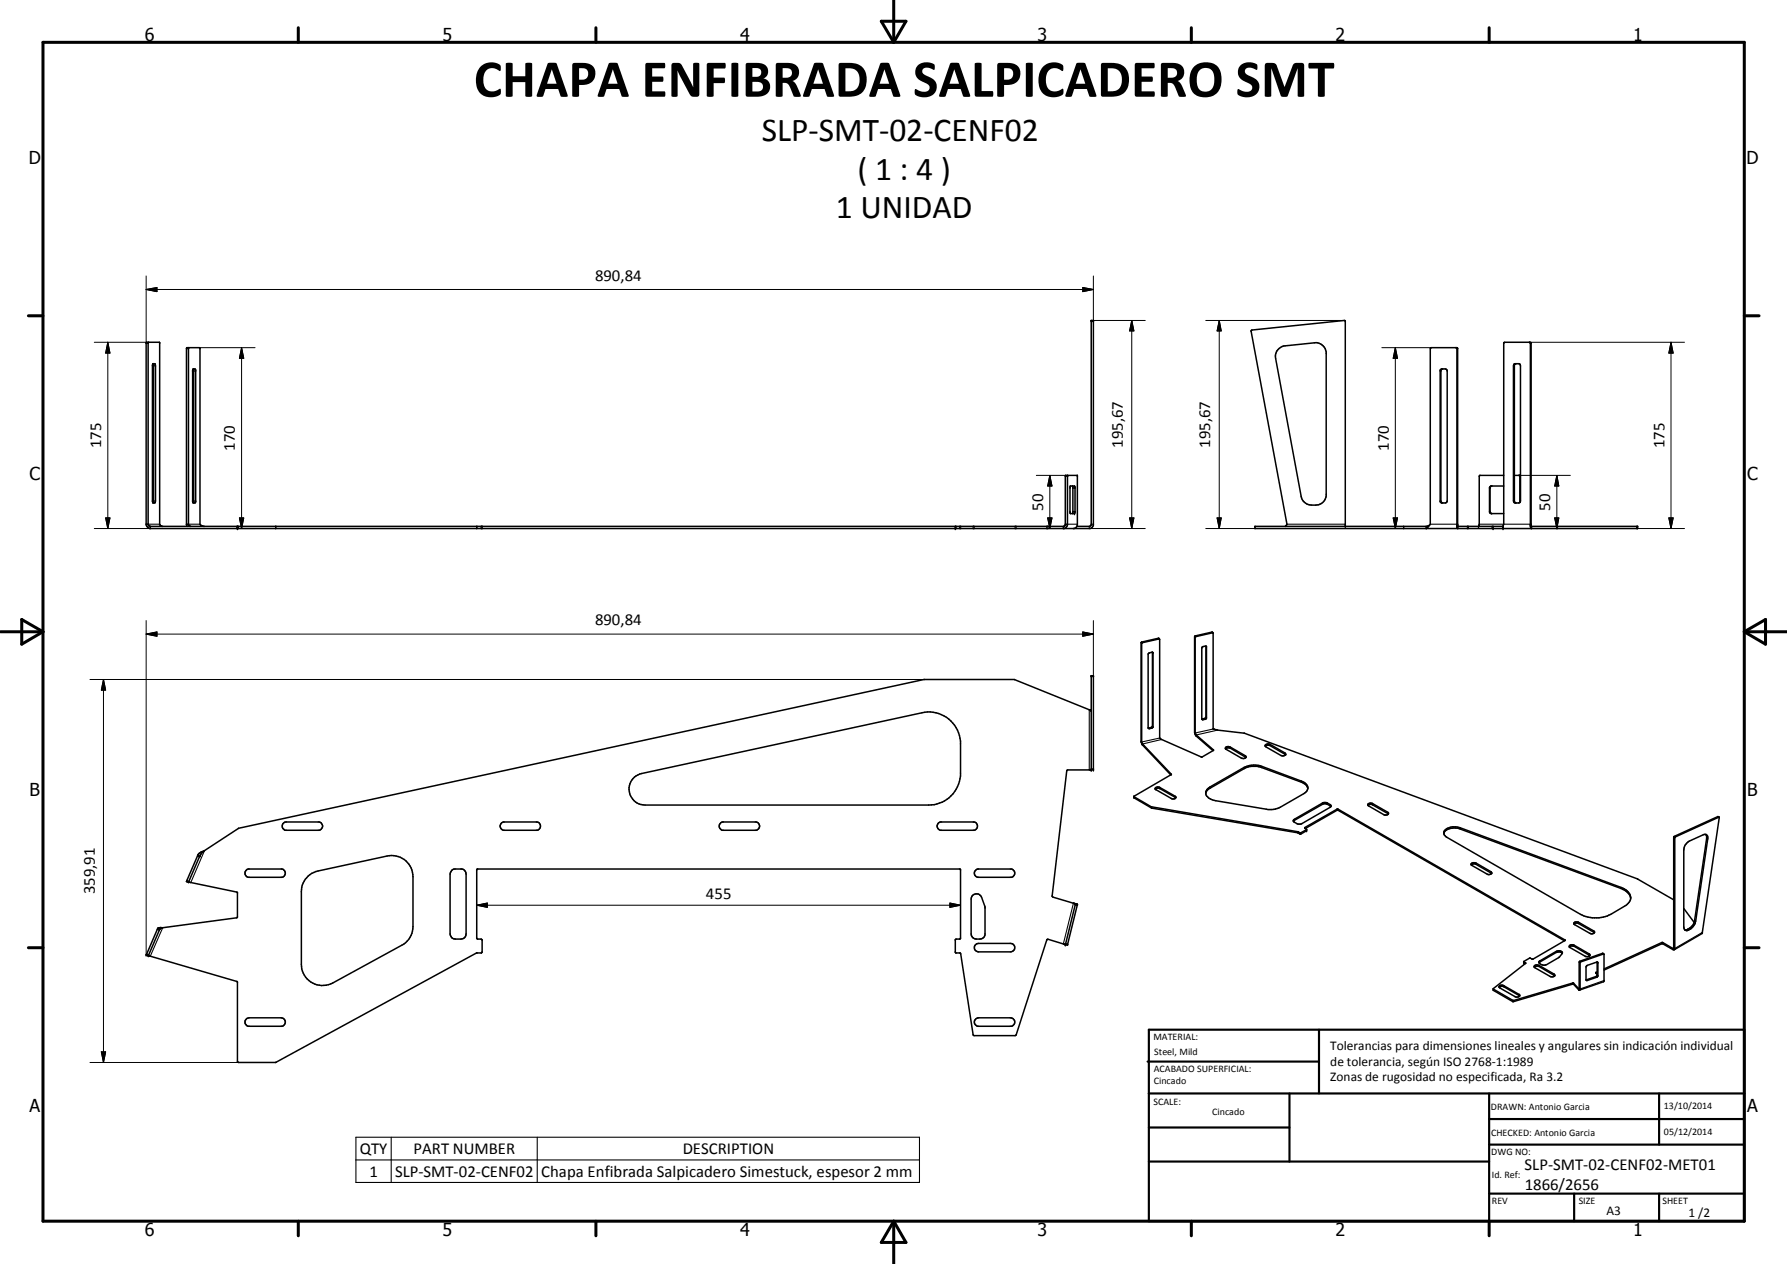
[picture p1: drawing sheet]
<svg xmlns="http://www.w3.org/2000/svg" width="420mm" height="297mm" viewBox="0 0 420 297" stroke-linecap="round" stroke-linejoin="round" font-family="sans-serif">
<g fill="none" stroke="#000" stroke-width=".35">
<path d="M35 80.4l-.2 .2v42.6M36 85.5h.4l.2 .5v31.7l-.2 .5h-.4l-.2-.3v-32.1zM36 85.5l.1 .3v32.1l-.1 .3M44.4 81.7l-.1 41.6 .4 .4M45.4 86.7l-.1 .3v30.9l.1 .3M45.4 86.7l.1 .2v31.1l-.1 .2M45.4 86.7h.5M45.9 86.7v.1M45.9 86.8l.1 31.2-.2 .2h-.4M300.5 82.1l1.2-.8 7.4-.7a2.51 2.51 0 0 1 2.7 2.1v33.9a2.71 2.71 0 0 1-3.4 2.1 2.53 2.53 0 0 1-2.5-2l-6-32.5 .1-1.1zM338.8 86.8l1-.1 .4 .2 .1 .3v30.5l-.1 .3-.4 .2h-.8l-.4-.3v-30.9zM339.2 86.7l-.4 .3v30.9l.4 .3"/>
<path d="M342.4 81.7l.1 .2v42l.3 .3-.1-42.3-.1-.2h-6.1l-.2 .3v41.2l-.9 1M355.9 85.6l.2-.1h1.1l.3 .5v31.7l-.2 .4-.3 .1-1-.1-.2-.4zM356.4 85.5l-.3 .3v32.1l.4 .3M359.6 80.4l.2 .3v42.5M250.5 111.8v11.6l-.4 .3h-214.8l-.5-.5M250.5 111.7h2.8v11.7l-.2 .5-.6 .3M250.5 111.7v.1M251 111.7v11.7l-.3 .5-.5 .3M251.7 114.2h.9l.2 .4v5.8l-.2 .3h-.9l-.1-.3zM252.2 114.2v6.5M350.7 114.2l-.4 .4v5.8l.4 .3M353.6 114.2h-3l-.4 .4 .1 5.9 .3 .2h3"/>
<path d="M353.6 111.7h-5.7l-.1 .2v11.4l-.2 .4M356.1 111.7h1.2l.2 .2v6M357.2 111.7l.2 .2v6.2M34.4 123.2l.3 .7 .5 .3h221.1l.4-.2 .4-.6v-48.1h-.5v48.1l-.4 .3h-3M34.4 123.2v-42.6l.1-.2h3v42.8l.3 .4 .3 .1M34.4 123.2h.4M35.3 123.7v.5M43.8 123.2h.5M44 123.7l-.2-.4 .1-41.6h3l.1 .2v41.3l.4 .4 .5 .1M55.8 123.7v.5M113.4 123.7v.5M224.6 123.7v.5"/>
<path d="M250 123.8v.4M250.5 123.2h.5M302.2 123.7l.4-.5-8.4-45.4 .2-.2 21.6-2.3 .3 .1v48.3M335.3 123.7v.5M336.1 123.4l-.6 .3h-40.4v.5h90v-.5h-25M342.5 123.2h.2M342.7 123.7h10.7v.5M359.8 123.2h.2M359.8 123.2l.2 1M360.1 123.7l-.1-43.1-.3-.2h-5.9l-.2 .2v42.6l-.2 .5M360.1 123.7v.5M270 153.6l.8-.3 .3 .1v17.5l-.8 .3-.4-.1z"/>
<path d="M271 153.3v17.4l-1.1 .4M272.6 150.2l-.2-.2-4.1 1v23.3l.3 .8M272.6 150.2l-4.2 1v23.3l.2 .3M272.6 150.2l.1 23.2M282.6 152.1l.8-.3 .3 .1v16.9l-.9 .4-.2-.3zM283.5 151.8v16.8l-.9 .4M285.2 148.8l-.3-.3-3.9 .9-.1 .2v22.5M256.1 166.8l-17.6-7.1h-21.3l-161.1 34.9-8 5.3M256.1 166.8l.5 .1M256.1 166.8l.5 .3M268.3 174.2l.1 .2M268.6 174.8l6.8 7.2"/>
<path d="M268.6 175.1l6.7 7M268.6 174.8v.3M272.7 173.4v.1M280.9 172.1l.4 .9M280.9 172.1l.1 .2M281 172.3v-22.5l.2-.2 3.9-.9 .1 22.6 7.4 1 92.4 34.2 8.5 5M281 172.3l.3 .4M281.3 172.7l4 3.6-2.8 1.6-9.5-4.2-.3-.3M281.3 173l3.9 3.4M281.3 172.7v.3M285.2 171.2l.3 .2M288.2 175.7l.5-.3 .6 .2 3.5 2 .2 .3-.3 .3h-.7l-3.7-2.1-.2-.2z"/>
<path d="M288.2 176l.5-.3 .6 .1 3.6 2.2M297.5 175.1l.6-.3 .5 .1 3.7 2.3a.79 .79 0 0 1-1.1 .3l-3.6-2zM297.5 175.3l.6-.2h.3l3.9 2.3M48.1 199.9l-.7 .5-.5 .9-2.5 6M48.1 199.9l-1.2 .5-.3 .5M66.5 193.6l.6-.4h8a1 1 0 0 1 .8 .9 1 1 0 0 1-.8 1h-8a1.03 1.03 0 0 1-.6-1.5zM117.9 193.4l.5-.2h7.9a1 1 0 0 1 .8 .9 1 1 0 0 1-.8 1l-8.2-.1a1 1 0 0 1-.2-1.6zM148.8 183a3.7 3.7 0 0 1 2.1-1.2l65.8-14.3a7.5 7.5 0 0 1 9.1 6.7v8.2a7.5 7.5 0 0 1-7.5 6.8h-66.6a3.8 3.8 0 0 1-3.5-2.2 3.8 3.8 0 0 1 .6-4zM169.4 193.4l.4-.2h8a1 1 0 0 1 .8 .9 1 1 0 0 1-.8 1h-8a1.01 1.01 0 0 1-.4-1.7zM220.7 193.4l.4-.2h8a1 1 0 0 1 .7 .9 1 1 0 0 1-.7 1l-8.2-.1a1 1 0 0 1-.2-1.6zM256.6 180.9v-22.1h.5v22.1h-6l-.3 .2-3.4 29.4 .2 .3 4.8 1.5M266.6 187.1v.4"/>
<path d="M266.6 187.5h.1M266.6 187.2h.1M266.6 187.1h.1M266.6 187.5l4.2 2.4 34.3 5.8 .5 .3 1.6-.8v-.3M266.6 187.2l4.1 2.4 34.5 5.9 .5 .2 1.5-.7M271.6 185.5l.8-.3 4 2.3M271.7 185.1l.9-.1 3.7 2.1 .1 .4-.4 .2h-.5l-3.8-2.2zM275.4 182h.1M275.4 182l-8.8 5.1M283.9 185.4l8.6-5.1a5.5 5.5 0 0 1 4.2-.2l9.3 3.5a1.62 1.62 0 0 1 1.2 2.3l-.7 .6-5.5 3.2-1.5 .5h-1.4l-12.2-2a2.25 2.25 0 0 1-2.4-2.1zM306.9 194.7l7.5-4.3h.2l53.3 30.7M307.2 194.9h.1"/>
<path d="M307.2 194.9l-.4-.3v-.1l7.7-4.4 53.5 30.8M307.2 194.9v.1M307.5 185.3l-.3-.7-.8-.6-9.7-3.6a5.2 5.2 0 0 0-3.9 .1l-8.6 4.9-.6 .6-.1 .5M312.9 189.5l-.1-.4-.9-.5h-.8l-6.8 3.9-.2 .5M312.9 189.5l-.2-.1a1.63 1.63 0 0 0-1.8-.4l-6.8 4M312.9 189.5l-7 4.1h-.8l-1-.6M321.6 189l.4-.2h.6l3.7 2.1a.45 .45 0 0 1 0 .6 .45 .45 0 0 1-.6 0l-3.9-2.1zM321.6 189.3l.4-.3 .6 .1 3.8 2.2M339.5 195.9a2.8 2.8 0 0 1 3.2-1.3l38.4 14.2a3.3 3.3 0 0 1 2.3 2.3M339.7 195.1a3.5 3.5 0 0 1 3.6-.6l37.8 14a2.53 2.53 0 0 1 2.1 3.2l-.9 1.1-3.6 2.1a7.8 7.8 0 0 1-7.1 0l-31.8-18.5a.87 .87 0 0 1-.1-1.3zM396.6 198.2l.6-.5 3.5-1.6h.4l.4 .4v.6l-2.8 19.4a2.77 2.77 0 0 1-2.2 2.2l-.4-.3-.2-.6v-18l.2-.9zM401.1 196.1l.2 .9-2.9 19.3a2.61 2.61 0 0 1-2.3 2.2"/>
<path d="M404.1 192l-10.3 4.8v26.2l-.2 .2M404.1 192h.1M404.2 192l-.3-.1-10.3 4.7-.1 .2v26.1l-2.8-1.4-13.6 6.2M404.2 192l-3.9 27.3-6.7 3.9M37.1 218.2l-2.7 6.2 .4 .2M37.1 218.2l.4 .2M37.5 218.4l-2.7 6.2M38.3 218h-.6l-.6 .2M38.3 218l-.8 .4M44.3 207.3v.1M44.4 207.3h-.1M44.4 207.3l11.3 2.4 .1 5.9-17.5 2.4"/>
<path d="M46.5 201l-2.6 6-.1 .2 .5 .2M46.5 201h.1M46.6 200.9l-.1 .1M46.6 200.9l.4 .3M57.8 204.6l.6-.4h7.9a1 1 0 0 1 .8 1 1 1 0 0 1-.8 1h-7.9a.98 .98 0 0 1-.6-1.6zM72.5 205.9l.8-.7 1-.4 16.7-3.6a5 5 0 0 1 6.1 4.8v11.8a5 5 0 0 1-2.6 4.3l-16.3 8.9a5 5 0 0 1-7.3-4.4v-17.1a5 5 0 0 1 1.6-3.6zM106.2 204.6l.6-.4h1.8l.7 .4 .2 .4 .1 14.5a1.16 1.16 0 0 1-1.2 1.2l-1.8-.1-.4-.3-.4-.8v-14.1zM228.6 210.5a1.3 1.3 0 0 1 2.2 .4l.8 2.3v6.5a1.86 1.86 0 0 1-2.9 .6l-.4-.8v-8.2zM229.3 204.6l.6-.4h7.9a1 1 0 0 1 .8 1 1 1 0 0 1-.8 1h-7.9a.98 .98 0 0 1-.6-1.6zM252.4 212.3h.4M252.4 212.3l.4 .1M252.7 212.3l.1 .1"/>
<path d="M252.8 212.3l.5 .2M252.8 212.4l-2.3 9.6M252.8 212.4l.5 .1M253.3 212.5h.1M253.3 212.5l-2.3 9.6-.5-.1M345.9 203l.4-.3 .7 .1 3.7 2.3a.73 .73 0 0 1-1.1 .3l-3.5-2zM345.9 203.2l.6-.2h.4l3.8 2.3M370.1 217.2l4 2.3 .8-.3M370.1 217.2l-.1-.2 .3-.3h.7l3.7 2.1 .2 .3v.1M370.1 217.2l.4-.3 .5 .1 3.9 2.2M395.9 213.5l2.4 3.3M34.4 224.3h.1"/>
<path d="M34.8 224.6h.1M35 224.6h.1M57.9 239.4l.7-.2h7.5a1.01 1.01 0 0 1 1 .9 1.01 1.01 0 0 1-.8 1.1h-7.9a1 1 0 0 1-.5-1.8zM229.3 222.1l.3-.3 .5-.1h7.5a1 1 0 0 1 1 1 1 1 0 0 1-1 1h-7.5a.99 .99 0 0 1-.8-1.6zM229.4 239.4l.7-.2h7.5a1.01 1.01 0 0 1 1 .9 1.01 1.01 0 0 1-.8 1.1h-7.9a1 1 0 0 1-.8-.8 1 1 0 0 1 .3-1zM250.2 221.9h.1M250.5 222l-4.1-1.3-.2 .1-7.4 22.5-9.7 .1-.3-.2-2.9-19-.1-.3h-1.1l-.1-.1v-2.9l.2-.2h.9l.1-.2v-16.2l-.1-.1h-113.4l-.2 .1v16.2l.2 .2h.8l.3 .2v2.8l-.2 .2h-1.2l-47.2 25.8h-8.7l-.3-.3v-18.7l-20.9-6.1M352.5 232l.4-.2h.5l3.9 2.3M352.6 231.6h.8l3.9 2.2a.7 .7 0 0 1-1.1 .4l-3.6-2-.1-.2zM358.3 226l.4 .4-7.6 5.9v.4l4.8 2.7 13.9-4.1 1.4 1.3M360.8 227l.5-.3 .6 .2 3.5 2a.43 .43 0 0 1 0 .6 .43 .43 0 0 1-.6 0l-3.9-2.1zM360.8 227.3l.5-.3 .6 .1 3.6 2.2"/>
<path d="M367.3 224l-.6-.3-.8 .1-4 2.5M367.3 224l-.8 1-2.9 1.7a1.56 1.56 0 0 1-1.7-.5M367.3 224a.89 .89 0 0 0-1.4-.4l-3.8 2.2-.2 .4M368 221l-7.5 4.4-.9-.2-1.3 .7v.4l.3 .2M368 220.9v.1M369 222.2l.4-.2h.5l3.7 2.2a.4 .4 0 0 1 .1 .5 .4 .4 0 0 1-.5 .1h-.4l-3.7-2.1zM369 222.5l.4-.2 .7 .1 3.7 2.2M371.2 232.4v.2M371.2 232.6l.2 .1M371.3 232.2l.2 .2M371.4 232.6v.1M373.1 226.9l2.3-.8 .3 .1v3.2l-.2 .2-2.3 .8-.3-.1v-3.1z"/>
<path d="M375.5 226.1l-.1 3.3-2.5 .9M375.5 228.4l-.3 .2 .3 .4M375.5 228.7l-.2 .1M377.1 224.2l-5.6 1.9-.1 6.5M377.1 224.2v6.4l-5.7 2.1M377.1 224.2l-.3-.2-5.4 1.9-.1 6.5-1.5-1.4-13.9 4.1-4.8-2.6M390.8 221.7h.1M390.8 221.7l-13.7 6.3M390.9 221.7l2.7 1.5"/>
</g>
<g fill="none" stroke="#000" stroke-width=".25">
<path d="M256.6 75.6h.5M34.4 80.7h.4M36.1 86h.5M43.8 82h.5M45.5 87.2h.5M338.6 87.2h.2M342.5 82h.2M355.8 86h.3M359.8 80.7h.2M36.1 117.7h.5M45.5 117.7h.5M250.5 111.9h.5"/>
<path d="M252.3 114.7h.5M338.6 117.7h.2M350.2 114.7h.1M355.8 117.7h.3M357.4 111.9h.1M34.8 123.2h2.7M44.3 123.2h2.7M55.7 123.7v.5M56.1 123.7v.5M64.8 123.7v.5M64.9 123.7v.5M112 123.7v.5"/>
<path d="M112.2 123.7v.5M113.1 123.7v.5M224.8 123.7v.5M225.6 123.7v.5M225.9 123.7v.5M228.8 123.7v.5M229.1 123.7v.5M238.7 123.7v.5M238.9 123.7v.5M246.1 123.7v.5M246.4 123.7v.5M250 123.7v.1"/>
<path d="M251 123.2h2.3M252.3 120.2h.5M256.1 123.7v.5M256.6 123.2h.5M295.1 123.7v.5M302.6 123.2h13.7M330 123.7v.5M330.1 123.7v.5M336.3 123.2h6.2M345 123.7v.5M345.3 123.7v.5M347.8 123.2h12"/>
<path d="M350.2 120.2h.1M350.8 123.7v.5M351.1 123.7v.5M366 123.7v.5M366.2 123.7v.5M384.8 123.7v.5M256.6 159h.5M268.3 151l.1 .3M268.5 150.9l.1 .1M271 153.3l.1 .2M272.4 150l.1 .2M280.9 149.6l.1 .2"/>
<path d="M281 149.4l.2 .2M283.5 151.9l.2 .2M284.9 148.5l.2 .2M256.1 166.8v14.1M270.2 171.1l.1 .1M270.7 170.9l.1 .2M271 170.6l.1 .2M272.7 173.4l-4.3 1M273.1 173.8l-4.5 1M282.7 169l.2 .1M283.2 168.8l.2 .2M283.5 168.5l.2 .2"/>
<path d="M285.2 171.3l-4.2 1M285.3 176.2v.1M286.3 171.6l-5 1.1M289.3 175.6v.2M292.8 177.6v.3M298.6 174.9v.3M302.1 177v.2M48.1 199.9l-3.2 7.5M256.6 180.7h.5M266.6 187.2v.3M270.7 189.6v.3M270.8 189.6v.3"/>
<path d="M272.7 185.1v.2M275.4 181.9v.1M276.3 187.1v.3M284.5 185v.3M292.5 180.3v.3M296.7 180.1v.3M304.3 192.5v.3M305.1 195.5v.2M305.2 195.5v.2M305.6 195.7v.3M305.8 195.7v.3M306 183.6v.2"/>
<path d="M306.8 194.5v.1M307.2 195v.2M310.9 188.7v.3M312.1 188.7v.3M312.7 189.1v.3M314.4 190.2v.2M314.6 190.2v.2M322.7 188.8v.3M326.3 190.9v.3M343.3 194.5v.3M393.5 196.8l.3 .1M393.6 196.6l.3 .1"/>
<path d="M401.3 197l.2 .1M403.9 191.9l.2 .1M37 218.4l.5 .2M38.3 218l-3 6.7M43.9 206.9l.5 .2M46.4 201.2l.5 .1M252.4 212.3l-2.4 9.5M252.8 212.6l.5 .2M347 202.8v.3M350.6 204.9v.2M371.2 216.7v.3M374.7 218.8v.3"/>
<path d="M381.1 208.5v.3M396.8 218.4l.3 .1M397.3 218.1l.2 .2M398.4 216.3l.3 .2M400.3 219.1l-6.5 3.8-.3-.1-.2 .1v.2M34.5 224.2l.5 .2M250.6 221.7l.4 .2M351.1 232.5v.2M353.6 231.6v.3M355.7 235.1v.3M355.9 235.1v.3M357.2 233.7v.2"/>
<path d="M358.3 226.1v.2M358.7 226.3v.1M361.9 226.9v.2M362.1 225.8v.3M365.4 228.9v.3M365.9 223.6v.2M367.9 220.9v.1M369.8 231v.3M370 231.1v.2M370.1 222.1v.3M371.3 232.3l-.1 .1M371.3 226.1l.2 .1"/>
<path d="M371.5 225.9l.1 .2M373 230.3l.2 .1M373.6 224.2v.3M375.2 229.5l.2 .2M375.2 228.5v.2M375.5 226.1l.2 .2M375.5 229.1l.2 .2M376.8 224l.2 .2M377.1 230.4l-5.6 2M390.7 221.5v.3M390.9 221.5v.3M83.7 267.3h132.5v10.6h-132.5z"/>
<path d="M83.7 272.6h132.5M92 267.3v10.6M126.3 267.3v10.6"/>
</g>
<g fill="#000">
<circle cx="256.6" cy="75.3" r=".18"/>
<circle cx="257.1" cy="75.3" r=".18"/>
<circle cx="251" cy="111.7" r=".18"/>
<circle cx="252.6" cy="114.2" r=".18"/>
<circle cx="55.8" cy="123.7" r=".18"/>
<circle cx="55.8" cy="124.2" r=".18"/>
<circle cx="224.6" cy="124.2" r=".18"/>
<circle cx="224.6" cy="123.7" r=".18"/>
<circle cx="252.6" cy="120.7" r=".18"/>
<circle cx="316.3" cy="123.7" r=".18"/>
<circle cx="347.6" cy="123.7" r=".18"/>
<circle cx="351.1" cy="124.2" r=".18"/>
<circle cx="351.1" cy="123.7" r=".18"/>
<circle cx="353.4" cy="123.7" r=".18"/>
<circle cx="353.4" cy="124.2" r=".18"/>
<circle cx="360.1" cy="123.7" r=".18"/>
<circle cx="256.6" cy="158.8" r=".18"/>
<circle cx="257.1" cy="158.8" r=".18"/>
<circle cx="271" cy="153.3" r=".18"/>
<circle cx="256.6" cy="180.9" r=".18"/>
<circle cx="257.1" cy="180.9" r=".18"/>
<circle cx="307.2" cy="195.2" r=".18"/>
<circle cx="403.9" cy="191.9" r=".18"/>
<circle cx="37.1" cy="218.2" r=".18"/>
<circle cx="47" cy="201.1" r=".18"/>
<circle cx="252.8" cy="212.4" r=".18"/>
<circle cx="253.3" cy="212.5" r=".18"/>
<circle cx="34.4" cy="224.4" r=".18"/>
<circle cx="34.9" cy="224.6" r=".18"/>
<circle cx="250.5" cy="222" r=".18"/>
<circle cx="358.3" cy="226.3" r=".18"/>
<circle cx="375.5" cy="226.1" r=".18"/>
</g>
<g fill="none" stroke="#000" stroke-width=".71">
<path d="M10.1 9.9h400v277.1h-400zM70.1 6.5v3.4M140.1 6.5v3.4M207.2 5h5.8l-2.9 4.9zM210.1 0v9.9M280.1 6.5v3.4M350.1 6.5v3.4M6.7 74.2h3.4M410.1 74.2h3.5M.1 148.5h10M5.1 145.6l5 2.9-5 2.9zM410.1 148.5h10"/>
<path d="M410.1 148.5l5-2.9v5.8zM6.7 222.7h3.4M410.1 222.7h3.5M70.1 287v3.4M140.1 287v3.4M210.1 287v10M210.1 287l2.9 5h-5.8zM280.1 287v3.4M350.1 287v3.4"/>
</g>
<g fill="none" stroke="#000" stroke-width=".51">
<path d="M269.8 249.5h40.3M270.1 242h140v45h-140zM270.1 257h140M303.2 257v16M310.1 242v15M350.1 257v30M390.1 257v12M270.1 265h33.1M270.1 273h80M350.1 269h60M350.1 263h60M350.1 280.5h60"/>
<path d="M370.1 280.5v6.5M390.1 280.5v6.5"/>
</g>
<g fill="none" stroke="#000" stroke-width=".24">
<path d="M34.4 68l2.5-.4v.9zM34.4 64.9v15.8M34.4 68h222.7M254.6 67.6l2.5 .4-2.5 .5zM257.1 64.9v10.7M257.1 75.3h12.2M266.1 75.3l.5 2.5h-1zM266.1 75.3v48.9M283.5 75.3h32.5M286.7 75.3l.4 2.5h-.9zM286.7 75.3v48.9M22.2 80.4h12.8"/>
<path d="M25.3 80.4l.6 2.6h-1.1zM25.3 80.4v43.8M46.9 81.7h13.1M56.8 81.7l.5 2.5h-1zM56.8 81.7v42.5M324.9 81.7h11.6M328.1 81.7l.5 2.5h-1zM328.1 81.7v42.5M359.6 80.4h36.5M392.9 80.4l.5 2.6h-1zM392.9 80.4v43.8M243.7 111.7h7.3"/>
<path d="M246.8 111.7l.5 2.5h-1zM246.8 111.7v12.5M357.1 111.7h12.1M366 111.7l.5 2.5h-1zM366 111.7v12.5M22.2 124.2h13.1M24.8 121.7h1.1l-.6 2.5zM55.7 124.2h4.3M56.3 121.7h1l-.5 2.5zM246.3 121.7h1l-.5 2.5zM256.1 124.2h13.2M265.6 121.7h1l-.5 2.5z"/>
<path d="M283.5 124.2h11.6M286.2 121.7h.9l-.4 2.5zM324.9 124.2h10.4M327.6 121.7h1l-.5 2.5zM350.8 124.2h18.4M365.5 121.7h1l-.5 2.5zM384.8 124.2h11.3M392.4 121.7h1l-.5 2.5zM21.2 159.7h196.1M24.3 159.7l.5 2.5h-1zM24.3 159.7v90M34.4 149l2.5-.5v1z"/>
<path d="M34.4 149h222.7M34.4 145.8v78.6M254.6 148.5l2.5 .5-2.5 .5zM257.1 145.8v13.2M112.1 212.7l2.5-.5v1zM112.1 212.7h113.7M223.3 212.2l2.5 .5-2.5 .5zM21.2 249.7h34.9M23.8 247.2h1l-.5 2.5z"/>
</g>
<g fill="#000">
<path d="M34.4 68l2.5-.4v.9zM254.6 67.6l2.5 .4-2.5 .5zM266.1 75.3l.5 2.5h-1zM286.7 75.3l.4 2.5h-.9zM25.3 80.4l.6 2.6h-1.1zM56.8 81.7l.5 2.5h-1zM328.1 81.7l.5 2.5h-1zM392.9 80.4l.5 2.6h-1zM246.8 111.7l.5 2.5h-1zM366 111.7l.5 2.5h-1zM24.8 121.7h1.1l-.6 2.5zM56.3 121.7h1l-.5 2.5z"/>
<path d="M246.3 121.7h1l-.5 2.5zM265.6 121.7h1l-.5 2.5zM286.2 121.7h.9l-.4 2.5zM327.6 121.7h1l-.5 2.5zM365.5 121.7h1l-.5 2.5zM392.4 121.7h1l-.5 2.5zM34.4 149l2.5-.5v1zM254.6 148.5l2.5 .5-2.5 .5zM24.3 159.7l.5 2.5h-1zM112.1 212.7l2.5-.5v1zM223.3 212.2l2.5 .5-2.5 .5zM23.8 247.2h1l-.5 2.5z"/>
</g>
<text font-size="12.6" x="111.4" y="22.7">CHAPA ENFIBRADA SALPICADERO SMT</text>
<g font-size="7.9">
<text x="179.1" y="33.2">SLP-SMT-02-CENF02</text>
<text x="201.6" y="42.2">( 1 : 4 )</text>
<text x="196.5" y="51.2">1 UNIDAD</text>
</g>
<g font-size="4.2">
<text x="34" y="9.6">6</text>
<text x="104" y="9.6">5</text>
<text x="174" y="9.6">4</text>
<text x="244" y="9.6">3</text>
<text x="314" y="9.6">2</text>
<text x="384" y="9.6">1</text>
<text x="6.8" y="38.7">D</text>
<text x="410.6" y="38.7">D</text>
<text x="7" y="112.9">C</text>
<text x="410.8" y="112.9">C</text>
<text x="7" y="187.1">B</text>
<text x="410.8" y="187.1">B</text>
<text x="7" y="261.4">A</text>
<text x="410.8" y="261.4">A</text>
<text x="34" y="290.4">6</text>
<text x="104" y="290.4">5</text>
<text x="174" y="290.4">4</text>
<text x="244" y="290.4">3</text>
<text x="314" y="290.4">2</text>
<text x="384" y="290.4">1</text>
</g>
<g font-size="3.9">
<text x="139.9" y="66">890,84</text>
<text x="23.8" y="105.4" transform="rotate(-90 23.8 105.4)">175</text>
<text x="55.2" y="106" transform="rotate(-90 55.2 106)">170</text>
<text x="264" y="105.2" transform="rotate(-90 264 105.2)">195,67</text>
<text x="284.6" y="105.2" transform="rotate(-90 284.6 105.2)">195,67</text>
<text x="326.5" y="106" transform="rotate(-90 326.5 106)">170</text>
<text x="391.3" y="105.4" transform="rotate(-90 391.3 105.4)">175</text>
<text x="245.3" y="120" transform="rotate(-90 245.3 120)">50</text>
<text x="364.5" y="120" transform="rotate(-90 364.5 120)">50</text>
<text x="139.9" y="147">890,84</text>
<text x="22.3" y="210.2" transform="rotate(-90 22.3 210.2)">359,91</text>
<text x="166" y="211.2">455</text>
<text x="84.6" y="271.2">QTY</text>
<text x="97.2" y="271.2">PART NUMBER</text>
<text x="160.5" y="271.2">DESCRIPTION</text>
<text x="358.5" y="275">SLP-SMT-02-CENF02-MET01</text>
<text x="86.9" y="276.5">1</text>
<text x="92.9" y="276.5">SLP-SMT-02-CENF02</text>
<text x="127.2" y="276.6">Chapa Enfibrada Salpicadero Simestuck, espesor 2 mm</text>
<text x="358.5" y="279.7">1866/2656</text>
</g>
<g font-size="3.1">
<text x="312.7" y="246.8">Tolerancias para dimensiones lineales y angulares sin indicación individual</text>
<text x="312.7" y="250.4">de tolerancia, según ISO 2768-1:1989</text>
<text x="312.7" y="254">Zonas de rugosidad no especificada, Ra 3.2</text>
<text x="377.7" y="285.6">A3</text>
<text x="397" y="285.9">1 /2</text>
</g>
<g font-size="2.4">
<text x="271.2" y="244.4">MATERIAL:</text>
<text x="271.3" y="252">ACABADO SUPERFICIAL:</text>
<text x="271.4" y="247.9">Steel, Mild</text>
<text x="271.3" y="254.6">Cincado</text>
<text x="271.2" y="259.7">SCALE:</text>
<text x="285" y="262">Cincado</text>
<text x="350.6" y="260.9">DRAWN: Antonio Garcia</text>
<text x="391.2" y="260.6">13/10/2014</text>
<text x="350.6" y="267">CHECKED: Antonio Garcia</text>
<text x="391.2" y="266.7">05/12/2014</text>
<text x="350.6" y="271.4">DWG NO:</text>
<text x="350.8" y="276.9">Id. Ref:</text>
<text x="350.8" y="282.8">REV</text>
<text x="371.2" y="282.9">SIZE</text>
<text x="390.9" y="282.9">SHEET</text>
</g>
</svg>
